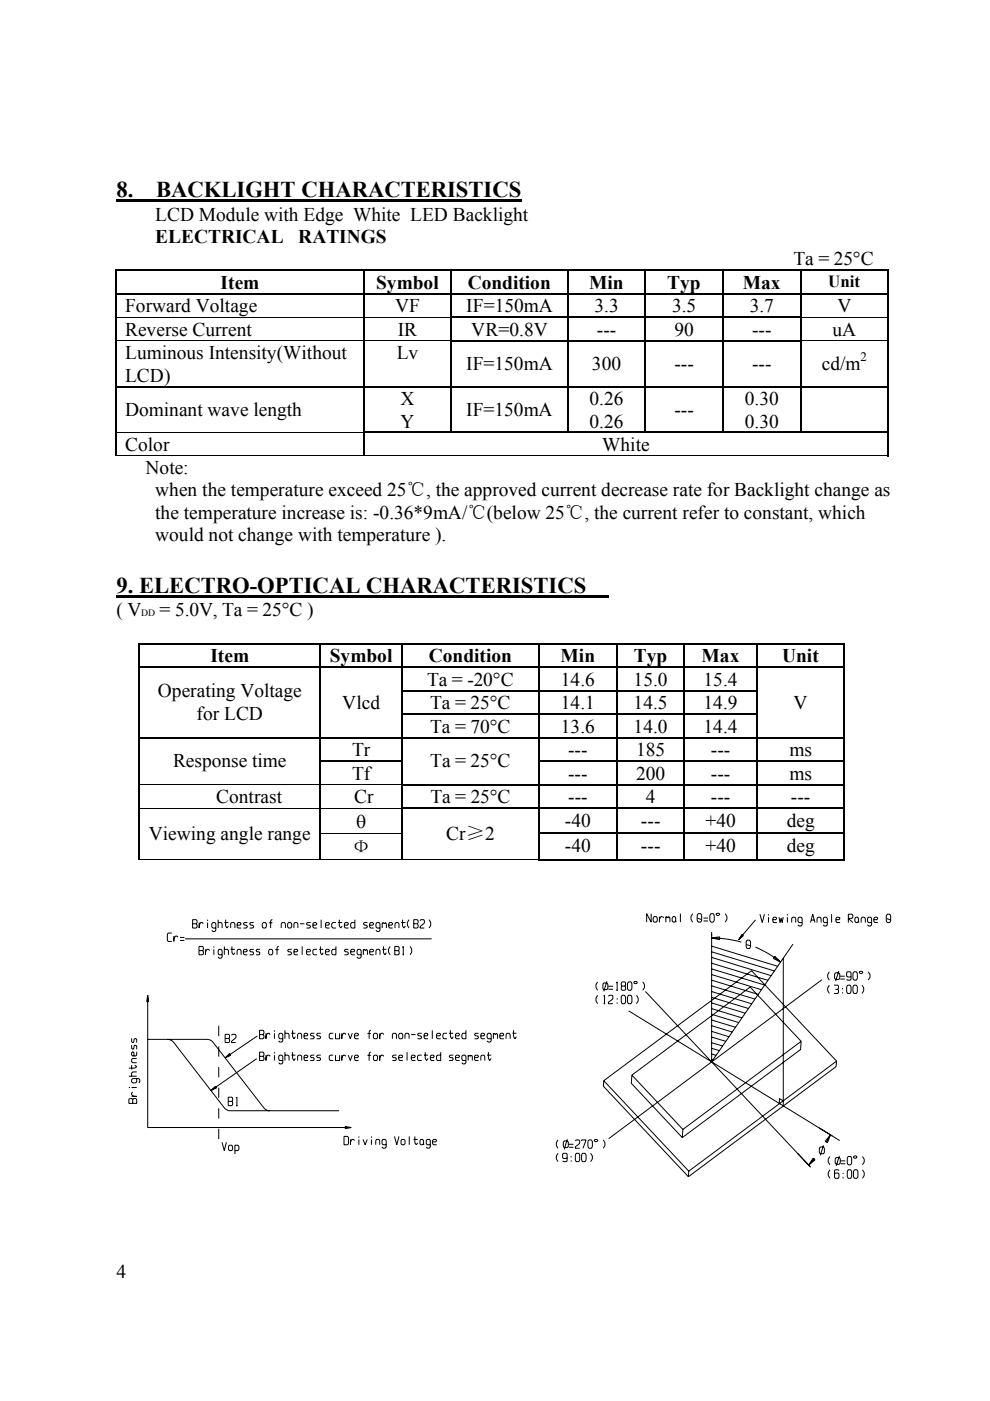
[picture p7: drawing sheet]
<svg xmlns="http://www.w3.org/2000/svg" width="210mm" height="297mm" viewBox="0 0 210 297" stroke-linecap="round" stroke-linejoin="round" font-family="sans-serif">
<g fill="#000">
<path d="M24.6 57.2h.2v.2h-.2zM24.7 42.4h85.9v.4h-85.9zM77.1 57.2h.2v.2h-.2zM95.6 57.2h.2v.2h-.2zM120.3 57.2h.2v.2h-.2zM136.8 57.2h.2v.2h-.2zM153.2 57.2h.3v.2h-.3zM169.7 57.2h.2v.2h-.2zM188.2 57.2h.3v.2h-.3zM24.6 62.2h.2v.2h-.2zM24.6 67.2h.2v.2h-.2zM24.6 72.1h.2v.3h-.2z"/>
<path d="M77.1 62.2h.2v.2h-.2zM77.1 67.2h.2v.2h-.2zM77.1 72.1h.2v.3h-.2zM95.6 62.2h.2v.2h-.2zM95.6 67.2h.2v.2h-.2zM95.6 72.1h.2v.3h-.2zM120.3 62.2h.2v.2h-.2zM120.3 67.2h.2v.2h-.2zM120.3 72.1h.2v.3h-.2zM136.8 62.2h.2v.2h-.2zM136.8 67.2h.2v.2h-.2zM136.8 72.1h.2v.3h-.2z"/>
<path d="M153.2 62.2h.3v.2h-.3zM153.2 67.2h.3v.2h-.3zM153.2 72.1h.3v.3h-.3zM169.7 62.2h.2v.2h-.2zM169.7 67.2h.2v.2h-.2zM169.7 72.1h.2v.3h-.2zM188.2 62.2h.3v.2h-.3zM188.2 67.2h.3v.2h-.3zM188.2 72.1h.3v.3h-.3zM24.6 81.9h.2v.2h-.2zM24.6 91.6h.2v.2h-.2zM77.1 81.9h.2v.2h-.2z"/>
<path d="M77.1 91.6h.2v.2h-.2zM95.6 81.9h.2v.2h-.2zM120.3 81.9h.2v.2h-.2zM136.8 81.9h.2v.2h-.2zM153.2 81.9h.3v.2h-.3zM169.7 81.9h.2v.2h-.2zM188.2 81.9h.3v.2h-.3zM188.2 91.6h.3v.2h-.3zM24.7 126.2h104.5v.5h-104.5zM29.5 136.4h.2v.2h-.2zM67.8 136.4h.3v.2h-.3zM85.2 136.4h.2v.2h-.2z"/>
<path d="M114.1 136.4h.3v.2h-.3zM130.8 136.4h.2v.2h-.2zM145 136.4h.2v.2h-.2zM160.4 136.4h.3v.2h-.3zM179 136.4h.2v.2h-.2zM29.5 141.3h.2v.3h-.2zM29.5 146.3h.2v.3h-.2zM29.5 151.3h.2v.3h-.2zM29.5 156.3h.2v.3h-.2zM67.8 141.3h.3v.3h-.3zM67.8 146.3h.3v.3h-.3zM67.8 151.3h.3v.3h-.3z"/>
<path d="M67.8 156.3h.3v.3h-.3zM85.2 141.3h.2v.3h-.2zM85.2 146.3h.2v.3h-.2zM85.2 151.3h.2v.3h-.2zM85.2 156.3h.2v.3h-.2zM114.1 141.3h.3v.3h-.3zM114.1 146.3h.3v.3h-.3zM114.1 151.3h.3v.3h-.3zM114.1 156.3h.3v.3h-.3zM130.8 141.3h.2v.3h-.2zM130.8 146.3h.2v.3h-.2zM130.8 151.3h.2v.3h-.2z"/>
<path d="M130.8 156.3h.2v.3h-.2zM145 141.3h.2v.3h-.2zM145 146.3h.2v.3h-.2zM145 151.3h.2v.3h-.2zM145 156.3h.2v.3h-.2zM160.4 141.3h.3v.3h-.3zM160.4 146.3h.3v.3h-.3zM160.4 151.3h.3v.3h-.3zM160.4 156.3h.3v.3h-.3zM179 141.3h.2v.3h-.2zM179 146.3h.2v.3h-.2zM179 151.3h.2v.3h-.2z"/>
<path d="M179 156.3h.2v.3h-.2zM29.5 161.3h.2v.2h-.2zM29.5 166.3h.2v.2h-.2zM29.5 171.3h.2v.2h-.2zM29.5 176.6h.2v.2h-.2zM67.8 161.3h.3v.2h-.3zM67.8 166.3h.3v.2h-.3zM67.8 171.3h.3v.2h-.3zM67.8 176.6h.3v.2h-.3zM85.2 161.3h.2v.2h-.2zM85.2 166.3h.2v.2h-.2zM85.2 171.3h.2v.2h-.2z"/>
<path d="M85.2 176.6h.2v.2h-.2zM114.1 161.3h.3v.2h-.3zM114.1 166.3h.3v.2h-.3zM114.1 171.3h.3v.2h-.3zM114.1 176.6h.3v.2h-.3zM130.8 161.3h.2v.2h-.2zM130.8 166.3h.2v.2h-.2zM130.8 171.3h.2v.2h-.2zM130.8 176.6h.2v.2h-.2zM145 161.3h.2v.2h-.2zM145 166.3h.2v.2h-.2zM145 171.3h.2v.2h-.2z"/>
<path d="M145 176.6h.2v.2h-.2zM160.4 161.3h.3v.2h-.3zM160.4 166.3h.3v.2h-.3zM160.4 171.3h.3v.2h-.3zM160.4 176.6h.3v.2h-.3zM179 161.3h.2v.2h-.2zM179 166.3h.2v.2h-.2zM179 171.3h.2v.2h-.2zM179 176.6h.2v.2h-.2zM179 182.2h.2v.2h-.2z"/>
</g>
<g fill="none" stroke="#000" stroke-width=".25">
<path d="M24.6 57.3h52.5M24.7 57.4v4.8M77.2 57.4v4.8M77.3 57.3h18.3M95.7 57.4v4.8M95.8 57.3h24.5M120.4 57.4v4.8M120.5 57.3h16.3M136.9 57.4v4.8M137 57.3h16.2M153.4 57.4v4.8M153.5 57.3h16.2"/>
<path d="M169.8 57.4v4.8M169.9 57.3h18.3M24.7 62.4v4.8M24.7 67.4v4.7M24.7 72.4v9.5M77.2 62.4v4.8M77.2 67.4v4.7M77.2 72.4v9.5M95.7 62.4v4.8M95.7 67.4v4.7M95.7 72.4v9.5M95.8 67.3h24.5"/>
<path d="M95.8 72.3h24.5M120.4 62.4v4.8M120.4 67.4v4.7M120.4 72.4v9.5M120.5 67.3h16.3M120.5 72.3h16.3M136.9 62.4v4.8M136.9 67.4v4.7M136.9 72.4v9.5M137 67.3h16.2M137 72.3h16.2M153.4 62.4v4.8"/>
<path d="M153.4 67.4v4.7M153.4 72.4v9.5M153.5 67.3h16.2M153.5 72.3h16.2M169.8 62.4v4.8M169.8 67.4v4.7M169.8 72.4v9.5M24.7 82.1v9.5M24.7 91.8v4.8M24.8 82h52.3M77.2 82.1v9.5M77.2 91.8v4.8"/>
<path d="M77.3 82h18.3M77.3 91.7h110.9M95.7 82.1v9.5M95.8 82h24.5M120.4 82.1v9.5M120.5 82h16.3M136.9 82.1v9.5M137 82h16.2M153.4 82.1v9.5M153.5 82h16.2M169.8 82.1v9.5M169.9 82h18.3"/>
<path d="M67.9 136.6v4.7M85.3 136.6v4.7M130.9 136.6v4.7M145.1 136.6v4.7M179.1 136.6v4.7M29.7 141.5h38.1M29.7 156.4h38.1M67.9 141.6v4.7M67.9 146.6v4.7M67.9 151.6v4.7M67.9 156.6v4.7M68.1 141.5h17.1"/>
<path d="M68.1 156.4h17.1M85.3 141.6v4.7M85.3 146.6v4.7M85.3 151.6v4.7M85.3 156.6v4.7M85.4 141.5h28.7M85.4 146.4h28.7M85.4 156.4h28.7M114.4 141.5h16.4M114.4 146.4h16.4M114.4 156.4h16.4M130.9 141.6v4.7"/>
<path d="M130.9 146.6v4.7M130.9 151.6v4.7M130.9 156.6v4.7M131 141.5h14M131 146.4h14M131 156.4h14M145.1 141.6v4.7M145.1 146.6v4.7M145.1 151.6v4.7M145.1 156.6v4.7M145.2 141.5h15.2M145.2 146.4h15.2"/>
<path d="M145.2 156.4h15.2M160.7 141.5h18.3M160.7 156.4h18.3M179.1 141.6v4.7M179.1 146.6v4.7M179.1 151.6v4.7M179.1 156.6v4.7M67.9 161.5v4.8M67.9 166.5v4.8M67.9 171.5v5.1M67.9 176.8v5.4M68.1 161.4h17.1"/>
<path d="M85.3 161.5v4.8M85.3 166.5v4.8M85.3 171.5v5.1M85.3 176.8v5.4M85.4 171.4h28.7M114.4 161.4h16.4M114.4 171.4h16.4M114.4 176.7h16.4M130.9 161.5v4.8M130.9 166.5v4.8M130.9 171.5v5.1M130.9 176.8v5.6"/>
<path d="M131 161.4h14M131 171.4h14M131 176.7h14M145.1 161.5v4.8M145.1 166.5v4.8M145.1 171.5v5.1M145.1 176.8v5.6M145.2 161.4h15.2M145.2 171.4h15.2M145.2 176.7h15.2M160.7 161.4h18.3M160.7 171.4h18.3"/>
<path d="M160.7 176.7h18.3M179.1 161.5v4.8M179.1 166.5v4.8M179.1 171.5v5.1M179.1 176.8v5.6M114.1 182.3h16.7M131 182.3h14M145.2 182.3h15.2M160.7 182.3h18.3"/>
</g>
<g fill="none" stroke="#000" stroke-width=".23">
<path d="M188.4 57.4v4.8M24.8 62.3h52.3M77.3 62.3h18.3M95.8 62.3h24.5M120.5 62.3h16.3M137 62.3h16.2M153.5 62.3h16.2M169.9 62.3h18.3M188.4 62.4v4.8M188.4 67.4v4.7M188.4 72.4v9.5M188.4 82.1v9.5"/>
<path d="M188.4 91.8v5M29.5 136.5h38.3M29.6 136.6v4.7M68.1 136.5h17.1M85.4 136.5h28.7M114.2 136.6v4.7M114.4 136.5h16.4M131 136.5h14M145.2 136.5h15.2M160.6 136.6v4.7M160.7 136.5h18.3M29.6 141.6v4.7"/>
<path d="M29.6 146.6v4.7M29.6 151.6v4.7M29.6 156.6v4.7M85.4 151.4h28.7M114.2 141.6v4.7M114.2 146.6v4.7M114.2 151.6v4.7M114.2 156.6v4.7M114.4 151.4h16.4M131 151.4h14M145.2 151.4h15.2M160.6 141.6v4.7"/>
<path d="M160.6 146.6v4.7M160.6 151.6v4.7M160.6 156.6v4.7M29.6 161.5v4.8M29.6 166.5v4.8M29.6 171.5v5.1M29.6 176.8v5.4M85.4 166.4h28.7M114.2 161.5v4.8M114.2 166.5v4.8M114.2 171.5v5.1M114.2 176.8v5.6"/>
<path d="M114.4 166.4h16.4M131 166.4h14M145.2 166.4h15.2M160.6 161.5v4.8M160.6 166.5v4.8M160.6 171.5v5.1M160.6 176.8v5.6M160.7 166.4h18.3"/>
</g>
<g fill="none" stroke="#000" stroke-width=".21">
<path d="M24.8 67.2h52.3M24.8 72.2h52.3M77.3 67.2h18.3M77.3 72.2h18.3M169.9 67.2h18.3M169.9 72.2h18.3M24.6 96.7h163.6M24.8 91.7h52.3M29.7 166.3h38.1M29.7 171.3h38.1M68.1 166.3h17.1M68.1 171.3h17.1"/>
<path d="M68.1 176.6h17.1M29.5 182.2h84.6"/>
</g>
<path d="M24.7 187.4h166.8v63.8h-166.8z" fill="#fff"/>
<path d="M24.7 187.4h166.9" fill="none" stroke="#fff" stroke-width=".21"/>
<g fill="none" stroke="#000" stroke-width=".21">
<path d="M36.4 197.8h-.7l-.2 .2v1.4l.2 .2h.7M36.9 198.5v1.1M37.7 198.7l-.2-.2h-.3l-.3 .5M38.2 198.8h.9M38.2 199.4h.9M39.2 199.1h52.3M40.9 195h.7l.2 .2v.4l-.2 .3 .2 .7-.2 .2h-.7zM40.9 195.9h.7M42.2 195.6v1.2M43.1 195.9l-.2-.3h-.4l-.3 .6M44 195v.2M44 195.6v1.2"/>
<path d="M45.8 196.8h-.7l-.2-.3v-.6l.2-.3h.5a2.3 2.3 0 0 1 0 1.9h-.5l-.2-.3M46.3 195.6h.6l.2 .3v.9M46.3 195v1.8M47.6 195.6h.9M47.9 195v1.3l.3 .5 .3-.5M48.9 196.8v-.9l.2-.3h.5l.2 .3v.9M50.3 196.2h.6l.2-.3-.2-.3h-.4l-.2 .3v.6l.2 .3h.6M52.5 195.6h-.7l-.2 .3 .2 .3h.5l.2 .2-.2 .4h-.7M53.8 195.6h-.7l-.2 .3 .2 .3h.5l.2 .2-.2 .4h-.7M55.8 195.6h.5l.2 .3v.6l-.2 .3h-.5l-.2-.3v-.6zM57 195.6h.8M57.8 195l-.4 .2v1.6"/>
<path d="M59.6 196.8v-.9l.3-.3h.4l.2 .3v.9M61.2 195.6h.5l.2 .3v.6l-.2 .3h-.5l-.2-.3v-.6zM62.3 196.8v-.9l.2-.3h.5l.2 .3v.9M63.6 195.9h1M65.9 195.6h-.7l-.2 .3 .2 .3h.5l.2 .2-.2 .4h-.7M66.4 196.2h.6l.2-.3-.2-.3h-.5l-.1 .3v.6l.1 .3h.7M68.1 195v1.8M69 196.2h.7l.2-.3-.2-.3h-.5l-.2 .3v.6l.2 .3h.7M71.2 195.6h-.6l-.2 .3v.6l.2 .3h.6M71.7 195.6h.9M72 195v1.3l.3 .5 .3-.5M73 196.2h.7l.2-.3-.2-.3h-.5l-.2 .3v.6l.2 .3h.7"/>
<path d="M75.3 195v1.8h-.7l-.2-.3v-.6l.2-.3h.7M77.9 195.6h-.6l-.2 .3 .2 .3h.4l.2 .2-.2 .4h-.6M78.4 196.2h.7l.2-.3-.2-.3h-.5l-.2 .3v.6l.2 .3h.7M80.6 196.8h-.7l-.2-.3v-.6l.2-.3h.5a2.3 2.3 0 0 1 0 1.9h-.5l-.2-.3M81.1 195.6v1.2M81.1 195.9l.2-.3 .2 .3 .2-.3 .3 .3v.9M82.4 196.2h.7l.2-.3-.2-.3h-.5l-.2 .3v.6l.2 .3h.7M83.8 196.8v-.9l.2-.3h.4l.2 .3v.9M85.1 195.6h.9M85.4 195v1.3l.3 .5 .3-.5M86.8 195l-.4 .6v.6l.4 .6M87.8 195h.7l.2 .2v.4l-.2 .3 .2 .7-.2 .2h-.7z"/>
<path d="M87.8 195.9h.7M89.1 195.2l.2-.2h.6l.1 .2-.1 .7-.8 .5v.4h.9M91 195l.4 .6v.6l-.4 .6M138.1 193.7v1.8l-.9-1.8v1.8M138.7 194.3h.5l.2 .3v.6l-.2 .3h-.5l-.2-.3v-.6zM139.9 194.3v1.2M140.8 194.6l-.3-.3h-.3l-.3 .6M141.2 194.3v1.2M141.2 194.6l.2-.3 .2 .3 .3-.3 .2 .3v.9M142.8 194.3h.3l.2 .3v.6l-.2 .3h-.3l-.2-.3v-.6zM143.3 195.2l.1 .3M144.3 193.7v1.8"/>
<path d="M146.9 193.7l-.3 .6v.6l.3 .6M147.9 194.7l.9 .3M148.1 193.7h.5l.2 .4v1.1l-.2 .3h-.5l-.2-.3v-1.1zM149.2 194.6h1M149.2 195.3h1M150.8 193.7h.5l.2 .4v1.1l-.2 .3h-.5l-.2-.3v-1.1zM150.9 198.9l3.2 .2 3.1 .6M150.9 197.6v27.5l17.3-24.9M150.9 198.9l1.7-.3v.6zM151.9 193.7h.1a.32 .32 0 0 1 .5-.1 .32 .32 0 0 1 0 .5 .32 .32 0 0 1-.5-.1zM153.8 193.7l.4 .6v.6l-.4 .6M157.4 198.1l.3 .3-1 .8z"/>
<path d="M158.5 199.3h.5l.2 .4v1l-.2 .4h-.5l-.2-.4v-1zM160.3 195l-3.6 4.2M161.2 193.8l.5 1.8 .4-1.8M163 193.8v.3M163 194.5v1.1M163.9 195h.7l.2-.3-.2-.2h-.5l-.2 .2v.6l.2 .3h.7M165.2 194.5l.3 1.1 .2-.9 .2 .9 .2-1.1M167 193.8v.3M167 194.5v1.1M167.9 195.6v-.9l.2-.2h.5l.2 .2v.9M170.1 195.6h-.6l-.3-.3v-.6l.3-.2h.4a2.12 2.12 0 0 1 0 1.8h-.4l-.3-.2M171.9 195.6l.5-1.8 .4 1.8"/>
<path d="M172 195.1h.7M173.3 195.6v-.9l.2-.2h.4l.3 .2v.9M175.5 195.6h-.7l-.2-.3v-.6l.2-.2h.5a2.33 2.33 0 0 1 0 1.8h-.5l-.2-.2M176.4 193.8v1.8M177.3 195h.7l.2-.3-.2-.2h-.5l-.2 .2v.6l.2 .3h.7M179.9 195.6v-1.8h.8l.2 .2v.5l-.2 .2h-.8l1 .9M181.5 194.5h.4l.2 .2v.6l-.2 .3h-.4l-.2-.3v-.6zM182.1 195.3l.1 .3M182.6 195.6v-.9l.3-.2h.4l.2 .2v.9M184.9 195.6h-.7l-.2-.3v-.6l.2-.2h.5a2.12 2.12 0 0 1 0 1.8h-.5l-.2-.2M185.3 195h.7l.2-.3-.2-.2h-.5l-.2 .2v.6l.2 .3h.7M188 194.8l.9 .3"/>
<path d="M188.2 193.8h.5l.2 .4v1.1l-.2 .3h-.5l-.2-.3v-1.1zM31.3 211v28.1h43.2M31.3 211l.2 1.4h-.4zM42.2 201.5h.8M42.2 200.7h.8l.1 .2-.1 .6 .1 .7-.1 .2h-.8zM43.6 201.3v1.1M44.4 201.5l-.1-.2h-.4l-.3 .6M45.4 200.7v.2M45.4 201.3v1.1M46.4 217.5v2.2M47.1 202.4h-.7l-.1-.2v-.7l.1-.2h.5a2.3 2.3 0 0 1 0 1.9h-.5l-.1-.3M47.6 201.3h.7l.2 .2v.9"/>
<path d="M47.6 200.7v1.7M47.8 219.3h.7l.2 .2-.2 .7 .2 .6-.2 .2h-.7zM48.9 201.3h.9M49.1 219.5l.2-.2h.6l.2 .2v.4l-1 .8v.3h.9M49.2 200.7v1.3l.3 .4 .3-.4M50.3 202.4v-.9l.2-.2h.4l.2 .2v.9M51.6 201.8h.7l.2-.3-.2-.2h-.5l-.2 .2v.7l.2 .2h.7M53.8 201.3h-.7l-.2 .2 .2 .3h.5l.2 .3-.2 .3h-.7M54.6 219.6l-6.8 4.7M55.1 219.4h.7M55.1 218.4h.7l.2 .3-.2 .7 .2 .6-.2 .2h-.7zM55.2 201.3h-.7l-.2 .2 .2 .3h.5l.2 .3-.2 .3h-.7"/>
<path d="M56.4 219.1v1.1M57.2 201.3h.4l.2 .2v.7l-.2 .2h-.4l-.2-.2v-.7zM57.3 219.4l-.2-.3h-.4l-.3 .6M58.2 218.4v.3M58.2 219.1v1.1M58.4 201.3h.7M59.1 200.7l-.3 .2v1.5M60.4 219.1h.7l.2 .3v.8M60.4 218.4v1.8M61.8 219.1h.9M61.9 201.3h-.7l-.2 .2 .2 .3h.5l.2 .3-.2 .3h-.7M62.1 218.4v1.4l.3 .4 .3-.4"/>
<path d="M62.3 201.8h.7l.2-.3-.2-.2h-.5l-.2 .2v.7l.2 .2h.7M64.1 200.7v1.7M64.5 219.6h.6l.2-.2-.2-.3h-.4l-.2 .3v.6l.2 .2h.6M65 201.8h.7l.2-.3-.2-.2h-.5l-.2 .2v.7l.2 .2h.7M66.7 219.1h-.7l-.2 .3 .2 .2h.5l.2 .3-.2 .3h-.7M67.2 201.3h-.7l-.1 .2v.7l.1 .2h.7M67.7 201.3h.9M68 200.7v1.3l.3 .4 .3-.4M68 219.1h-.6l-.3 .3 .3 .2h.4l.2 .3-.2 .3h-.7M69 201.8h.7l.2-.3-.2-.2h-.5l-.2 .2v.7l.2 .2h.7M70.7 219.1h-.7l-.2 .3v.6l.2 .2h.7M71.2 219.1v1.1h.8v-1.1"/>
<path d="M71.2 200.7v1.7h-.6l-.2-.2v-.7l.2-.2h.6M72.5 219.1v1.1M73.4 219.4l-.2-.3h-.4l-.3 .6M73.9 219.1l.4 1.1 .4-1.1M73.9 201.3h-.7l-.2 .2 .2 .3h.5l.2 .3-.2 .3h-.7M74.4 201.8h.7l.2-.3-.2-.2h-.5l-.2 .2v.7l.2 .2h.7M75.2 219.6h.6l.3-.2-.3-.3h-.4l-.2 .3v.6l.2 .2h.7M76.6 202.4h-.7l-.2-.2v-.7l.2-.2h.5a2.1 2.1 0 0 1 0 1.9h-.5l-.2-.3M77.1 201.3v1.1M77.1 201.5l.2-.2 .2 .2 .2-.2 .2 .2v.9M77.9 219.1h.8M78.4 201.8h.7l.2-.3-.2-.2h-.5l-.2 .2v.7l.2 .2h.7"/>
<path d="M78.7 218.4l-.4 .3v1.5M79.4 219.1h.5l.2 .3v.6l-.2 .2h-.5l-.2-.2v-.6zM79.7 202.4v-.9l.2-.2h.5l.2 .2v.9M80.5 219.1v1.1M81.1 201.3h.9M81.3 200.7v1.3l.4 .4 .3-.4M81.4 219.4l-.2-.3h-.4l-.3 .6M82.8 200.7l-.4 .5v.7l.4 .5M83.7 201.5h.8M83.7 200.7h.8l.2 .2v.4l-.2 .2 .2 .3v.4l-.2 .2h-.8zM84.8 219.1h.4l.2 .3v.6l-.2 .2h-.4l-.2-.2v-.6zM85.4 202.4h.3"/>
<path d="M85.4 200.9l.1-.2v1.7M87 200.7l.3 .5v.7l-.3 .5M87.2 219.4h.9M89.5 219.1h-.7l-.2 .3 .2 .2h.4l.3 .3-.3 .3h-.6M89.9 219.6h.7l.2-.2-.2-.3h-.5l-.2 .3v.6l.2 .2h.7M91.7 218.4v1.8M92.6 219.6h.7l.2-.2-.2-.3h-.5l-.2 .3v.6l.2 .2h.7M94.8 219.1h-.7l-.2 .3v.6l.2 .2h.7M95.3 219.1h.8M95.5 218.4v1.4l.3 .4 .3-.4M96.6 219.6h.7l.2-.2-.2-.3h-.5l-.2 .3v.6l.2 .2h.7M98.8 218.4v1.8h-.7l-.1-.2v-.6l.1-.3h.7"/>
<path d="M101.5 219.1h-.7l-.2 .3 .2 .2h.5l.2 .3-.2 .3h-.7M102 219.6h.6l.2-.2-.2-.3h-.4l-.2 .3v.6l.2 .2h.6M104.6 219.1v1.1M104.6 219.4l.3-.3 .2 .3 .2-.3 .2 .3v.8M106 219.6h.7l.2-.2-.2-.3h-.5l-.2 .3v.6l.2 .2h.7M108.7 219.1h.8M108.9 218.4v1.4l.3 .4 .3-.4M126.8 208.2l-.4 .5v.7l.4 .6M126.8 211l-.4 .6v.6l.4 .6M128 212.8h.4M128 211.2l.2-.2v1.8M128.1 208.4h.6l.2 .3v.9l-.2 .2h-.6l-.2-.2v-.9z"/>
<path d="M128.7 208l-.6 2.2M129.1 209.1h.9M129.1 209.7h.9M129.1 211.2l.1-.2h.7l.1 .2-.1 .7-.8 .6v.3h.9M130.7 210h.3M130.7 208.4l.2-.2v1.8M130.9 211.6v.3M130.9 212.5v.3M131.9 209.1l-.1 .2v.4l.1 .3h.6l.2-.3v-.4l-.2-.2M131.9 209.1l-.1-.2v-.5l.1-.2h.6l.2 .2v.5l-.2 .2M131.9 209.1h.6M132 211h.5l.2 .4v1l-.2 .4h-.5l-.2-.4v-1z"/>
<path d="M133.3 208.2h.5l.2 .3v1.1l-.2 .4h-.5l-.2-.4v-1.1zM133.3 211h.5l.2 .4v1l-.2 .4h-.5l-.2-.4v-1zM133.3 214.3l44.8 27.5M134.5 208.2l.1-.1a.33 .33 0 0 1 .5 0 .33 .33 0 0 1 0 .5 .33 .33 0 0 1-.5-.1zM135 211l.4 .6v.6l-.4 .6M135.1 208.2h.1M136.3 208.2l.4 .5v.7l-.4 .6M136.9 210.2l35 37.3M150.9 219.9l3.1 .9M150.9 218.7l3.7 1.1M150.9 217.5l4.4 1.3M150.9 216.3l5.1 1.5"/>
<path d="M150.9 215.1l5.8 1.7M150.9 213.8l6.5 2M150.9 212.6l7.2 2.2M150.9 211.5l7.9 2.3M150.9 210.2l8.5 2.6M150.9 209l9.2 2.8M150.9 207.8l9.9 3M150.9 206.6l10.6 3.2M150.9 205.4l11.3 3.5M150.9 204.2l12 3.7M150.9 203l12.7 3.9M150.9 201.8l13.4 4.1"/>
<path d="M150.9 200.6l14.1 4.3M158.3 200.3l.9 .2M160.2 200.8l2.8 1.4 2.6 1.8M164.3 202.7l1.3 1.3-1.6-.8zM166.1 203.2v31.3M174.3 207.7l-45.2 33.7M175.9 206l-.3 .6v.6l.3 .6M175.9 208.9l-.3 .5v.7l.3 .5M176.9 208.9h.8l.1 .2-.1 .7M177.2 209.8h.5M177.2 206.2h.7l.2 .3v.9l-.2 .3h-.7l-.2-.3v-.9zM177.7 209.8l.1 .2v.4l-.1 .2h-.8"/>
<path d="M177.9 205.9l-.7 2.1M178.2 207h1M178.2 207.6h1M178.7 209.5v.3M178.7 210.4v.2M179.8 208.9h.5l.2 .3v1.1l-.2 .3h-.5l-.2-.3v-1.1zM180.5 207l-.1 .1h-.7l-.1-.1v-.8l.1-.2h.7l.1 .2v1.4l-.1 .2h-.7l-.1-.2M181.1 206h.6l.1 .4v1.1l-.1 .3h-.6l-.2-.3v-1.1zM181.1 208.9h.6l.1 .3v1.1l-.1 .3h-.6l-.2-.3v-1.1zM182.3 206h.1a.32 .32 0 0 1 .5-.1 .32 .32 0 0 1 0 .5 .32 .32 0 0 1-.5-.1zM182.8 208.9l.4 .5v.7l-.4 .5M184.1 206l.4 .6v.6l-.4 .6"/>
<path d="M27.3 233.1l.2-.2h.5l.2 .2 .2-.2h.4l.2 .2v.8h-1.7zM27.3 230.6h.3M27.3 228.2h1.7M27.9 220.2v.7l.3 .2 .2-.2v-.5l.3-.2 .3 .2v.7M27.9 221.6v.7l.3 .2 .2-.2v-.5l.3-.2 .3 .2v.7M27.9 232.5h1.1M27.9 225.8v1M27.9 230.6h1.1M28.2 233.1v.8M28.2 231.5l-.3 .2v.4l.5 .4M28.6 225.8l.4 .4-.4 .3h-1.3M29 228.7v.7l-.3 .2h-.5l-.3-.2v-.5a1.79 1.79 0 0 1 1.8 0v.5l-.3 .2"/>
<path d="M29 223v.7l-.3 .2h-.5l-.3-.2v-.5l.3-.2 .2 .2v.7M29 224.4h-.8l-.3 .2v.5l.3 .2h.8M29 227.3h-.8l-.3 .2v.7M31.3 220.4h12.6l.7 .1 .6 .5 10.7 13.9 .6 .4 .7 .2M35.6 220.4l.6 .1 .6 .4 10.8 14 .8 .5 23.5 .1M44.7 231.2l1-.9 .2 .4zM46.4 221.9v2.1M46.4 226.2v2.2M46.4 230.6v2.2M46.4 234.9v2.3M46.4 239.3v2.2M47.8 220.2h.7"/>
<path d="M47.8 224.3l.9-.9 .2 .4zM48.4 232.6h.8l.1 .2-.1 .7 .1 .7-.1 .2h-.8zM48.4 233.5h.8M50.1 234.4h.3M50.1 232.8l.1-.2v1.8M54.5 224.5l-9.8 6.7M55.1 223.1h.7l.2 .2v.5l-.2 .2 .2 .2v.4l-.2 .3h-.7zM55.1 224h.7M56.4 223.7v1.2M57.3 224l-.2-.3h-.4l-.3 .6M58.2 223.1v.3M58.2 223.7v1.2"/>
<path d="M60 220.2h-.7l-.2-.2v-.6l.2-.3h.5a2.04 2.04 0 0 1 0 1.8h-.5l-.2-.2M60 224.9h-.7l-.2-.3v-.6l.2-.3h.5a2.06 2.06 0 0 1 0 1.9h-.5l-.2-.3M60.4 223.1v1.8M60.4 223.7h.7l.2 .3v.9M61.8 223.7h.9M62.1 223.1v1.3l.3 .5 .3-.5M63.1 220.2v-.8l.2-.3h.5l.2 .3v.8M63.1 224.9v-.9l.2-.3h.5l.2 .3v.9M64.5 224.2h.6l.2-.2-.2-.3h-.4l-.2 .3v.6l.2 .3h.6M66.7 223.7h-.7l-.2 .3 .2 .2h.5l.2 .3-.2 .4h-.7M68 223.7h-.6l-.3 .3 .3 .2h.4l.2 .3-.2 .4h-.7M70.7 223.7h-.7l-.2 .3v.6l.2 .3h.7"/>
<path d="M71.2 223.7v1.2h.8v-1.2M72.5 223.7v1.2M73.2 238.8l1.3 .3-1.3 .2zM73.4 224l-.2-.3h-.4l-.3 .6M73.9 223.7l.4 1.2 .4-1.2M75.2 224.2h.6l.3-.2-.3-.3h-.4l-.2 .3v.6l.2 .3h.7M77.9 223.8h.8M78.7 223.1l-.4 .3v1.5M79.4 223.7h.5l.2 .3v.6l-.2 .3h-.5l-.2-.3v-.6zM80.5 223.7v1.2M81.4 224l-.2-.3h-.4l-.3 .6M83.2 220.2v-.8l.2-.3h.5l.2 .3v.8"/>
<path d="M84.1 223.7h-.7l-.2 .3 .2 .2h.5l.2 .3-.2 .4h-.7M84.6 224.2h.6l.2-.2-.2-.3h-.4l-.2 .3v.6l.2 .3h.6M85.9 220.2v-.8l.2-.3h.5l.2 .3v.8M86.3 223.1v1.8M87.2 224.2h.7l.2-.2-.2-.3h-.5l-.2 .3v.6l.2 .3h.7M89.5 223.7h-.7l-.2 .3v.6l.2 .3h.7M89.9 223.7h.9M90.2 223.1v1.3l.3 .5 .3-.5M91.3 224.2h.6l.2-.2-.2-.3h-.4l-.2 .3v.6l.2 .3h.6M93.5 223.1v1.8h-.7l-.2-.3v-.6l.2-.3h.7M96.1 223.7h-.6l-.2 .3 .2 .2h.4l.2 .3-.2 .4h-.6M96.6 224.2h.7l.2-.2-.2-.3h-.5l-.2 .3v.6l.2 .3h.7"/>
<path d="M98.8 224.9h-.7l-.1-.3v-.6l.1-.3h.5a2.06 2.06 0 0 1 0 1.9h-.5l-.1-.3M99.3 223.7v1.2M99.3 224l.2-.3 .2 .3 .2-.3 .3 .3v.9M100.6 224.2h.7l.2-.2-.2-.3h-.5l-.2 .3v.6l.2 .3h.7M102 224.9v-.9l.2-.3h.4l.2 .3v.9M103.3 223.7h.9M103.6 223.1v1.3l.3 .5 .3-.5M104.2 220.2h-.7l-.2-.2v-.6l.2-.3h.5a2.04 2.04 0 0 1 0 1.8h-.5l-.2-.2M107.3 220.2v-.8l.2-.3h.5l.2 .3v.8M128.1 229.1l18 19.2M128.1 229.1l-.1 1.2 18 19.2M134 227.9l10.8 11.6"/>
<path d="M134 227.9l-.1 1.8 10.8 11.5M144.8 239.5l-.1 1.7M150.9 224.7h.3M150.9 223.5l1 .3M150.9 222.3l1.7 .5M150.9 221.1l2.4 .7M166.1 233.4l-.8-.5v1.1M169.9 220.8l-10.8-11.5-25.1 18.6M169.9 220.8l-25.1 18.7M169.9 220.8l-.1 1.7-25.1 18.7M177.4 225l-31.3 23.3M177.4 225l-18-19.2-31.3 23.3"/>
<path d="M177.4 225l-.1 1.1-31.3 23.4M47.1 242.2l.5 1.7 .4-1.7M48.7 242.8h.4l.2 .3v.6l-.2 .2h-.4l-.2-.2v-.6zM49.8 243.9h.7l.2-.2v-.6l-.2-.3h-.7v1.9M73 240.9h.7l.2 .3v1.3l-.2 .2h-.7zM74.3 241.6v1.1M75.2 241.8l-.2-.2h-.4l-.3 .5M76.1 240.9v.3M76.1 241.6v1.1M77 241.6l.4 1.1 .5-1.1M78.8 240.9v.3M78.8 241.6v1.1"/>
<path d="M79.7 242.7v-.9l.2-.2h.4l.2 .2v.9M81.9 242.7h-.7l-.2-.2v-.7l.2-.2h.5a2.06 2.06 0 0 1 0 1.8h-.5l-.2-.2M83.7 240.9l.5 1.8 .4-1.8M85.2 241.6h.5l.2 .2v.7l-.2 .2h-.5l-.2-.2v-.7zM86.8 240.9v1.8M87.7 241.6h.9M88 240.9v1.4l.3 .4 .3-.4M89.3 241.6h.3l.2 .2v.7l-.2 .2h-.3l-.2-.2v-.7zM89.8 242.5l.1 .2M91.3 242.7h-.7l-.2-.2v-.7l.2-.2h.5a2.26 2.26 0 0 1 0 1.8h-.5l-.2-.2M91.7 242.1h.7l.2-.3-.2-.2h-.5l-.2 .2v.7l.2 .2h.7M118.4 241.7l-.4 .6v.6l.4 .6"/>
<path d="M118.4 244.5l-.4 .6v.6l.4 .6M119.7 241.9h.6l.2 .3v.9l-.2 .2h-.6l-.2-.2v-.9zM120.3 245.4l-.2 .2h-.6l-.2-.2v-.7l.2-.2h.6l.2 .2v1.4l-.2 .2h-.6l-.2-.2M120.3 241.5l-.6 2.2M120.7 242.6h.9M120.7 243.2h.9M121.1 245.1v.3M121.1 246v.3M122 241.9l.2-.2h.6l.2 .2v.5l-1 .7v.4h.9M122.2 244.5h.6l.2 .4v1l-.2 .4h-.6l-.2-.4v-1zM123.4 241.9v-.2h.9l-.6 1.8M123.5 244.5h.6l.2 .4v1l-.2 .4h-.6l-.1-.4v-1z"/>
<path d="M124.9 241.7h.5l.2 .3v1.1l-.2 .4h-.5l-.2-.4v-1.1zM125.3 244.5l.3 .6v.6l-.3 .6M126.1 241.7l.4-.1a.27 .27 0 0 1 .3 .3 .27 .27 0 0 1-.5 .2l-.2-.2zM128 241.7l.3 .6v.6l-.3 .6M146.1 248.3l-.1 1.2M169.2 244.5l2.6 2.8M172.5 245.5l.4 .4-1.4 1.1zM172.7 245.6l-1.2 1.4M174 243.2h.6l.3 .3v.8l-.3 .3h-.6l-.2-.3v-.8zM174.6 242.8l-.6 2.2M176 245.2l-.3 .6v.6l.3 .6M176 248l-.3 .6v.6l.3 .6"/>
<path d="M176.1 240.6l-.8 1.5M176.1 240.6l-.6 1.7-.5-.3zM177.4 245.4h.6l.2 .3v.9l-.2 .2h-.6l-.3-.2v-.9zM177.9 248.2l-.1-.2h-.6a2.53 2.53 0 0 0 0 1.8h.6a1.06 1.06 0 0 0 0-1.1h-.6l-.2 .2M178 245.1l-.6 2.1M178.4 246.1h.9M178.4 246.7h.9M178.8 248.7v.2M178.8 249.5v.3M179.9 245.2h.5l.2 .3v1.1l-.2 .4h-.5l-.2-.4v-1.1zM179.9 248h.5l.2 .4v1.1l-.2 .3h-.5l-.2-.3v-1.1zM181.1 245.2l.2-.1a.29 .29 0 0 1 .5 .3 .29 .29 0 0 1-.5 .1l-.2-.1z"/>
<path d="M181.2 248h.6l.2 .4v1.1l-.2 .3h-.6l-.2-.3v-1.1zM182.9 245.2l.4 .6v.6l-.4 .6M182.9 248l.4 .6v.6l-.4 .6"/>
</g>
<g font-size="4.8">
<text x="24.7" y="41.8">8.　BACKLIGHT CHARACTERISTICS</text>
<text x="24.7" y="125.7">9. ELECTRO-OPTICAL CHARACTERISTICS</text>
</g>
<g font-size="4.1">
<text x="32.9" y="46.8">LCD Module with Edge White LED Backlight</text>
<text x="32.9" y="51.6">ELECTRICAL</text>
<text x="63.3" y="51.6">RATINGS</text>
<text x="168.3" y="56.2">Ta = 25°C</text>
<text x="46.8" y="61.3">Item</text>
<text x="79.8" y="61.3">Symbol</text>
<text x="99.2" y="61.3">Condition</text>
<text x="124.9" y="61.3">Min</text>
<text x="141.5" y="61.3">Typ</text>
<text x="157.5" y="61.3">Max</text>
<text x="26.5" y="66.2">Forward Voltage</text>
<text x="26.5" y="71.2">Reverse Current</text>
<text x="83.8" y="66.2">VF</text>
<text x="84.4" y="71.2">IR</text>
<text x="98.9" y="66.2">IF=150mA</text>
<text x="100" y="71.2">VR=0.8V</text>
<text x="126.1" y="66.2">3.3</text>
<text x="126.6" y="71.2">---</text>
<text x="142.6" y="66.2">3.5</text>
<text x="143.1" y="71.2">90</text>
<text x="159" y="66.2">3.7</text>
<text x="159.5" y="71.2">---</text>
<text x="176.6" y="71.2">uA</text>
<text x="177.6" y="66.2">V</text>
<text x="26.5" y="76.2">Luminous Intensity(Without</text>
<text x="84.2" y="76.2">Lv</text>
<text x="26.5" y="80.9">LCD)</text>
<text x="98.9" y="78.5">IF=150mA</text>
<text x="125.6" y="78.5">300</text>
<text x="143" y="78.5">---</text>
<text x="159.5" y="78.5">---</text>
<text x="174.3" y="78.5">cd/m</text>
<text x="26.5" y="88.3">Dominant wave length</text>
<text x="85" y="85.9">X</text>
<text x="98.9" y="88.3">IF=150mA</text>
<text x="125" y="85.9">0.26</text>
<text x="143" y="88.3">---</text>
<text x="158" y="85.9">0.30</text>
<text x="26.5" y="95.6">Color</text>
<text x="85" y="90.7">Y</text>
<text x="125" y="90.7">0.26</text>
<text x="127.7" y="95.6">White</text>
<text x="158" y="90.7">0.30</text>
<text x="30.9" y="100.5">Note:</text>
<text x="32.9" y="105.3">when the temperature exceed 25℃, the approved current decrease rate for Backlight change as</text>
<text x="32.9" y="110">the temperature increase is: -0.36*9mA/℃(below 25℃, the current refer to constant, which</text>
<text x="32.9" y="114.7">would not change with temperature ).</text>
<text x="24.7" y="130.7">( V</text>
<text x="33.8" y="130.7">= 5.0V, Ta = 25°C )</text>
<text x="44.6" y="140.4">Item</text>
<text x="70" y="140.4">Symbol</text>
<text x="91" y="140.4">Condition</text>
<text x="118.9" y="140.4">Min</text>
<text x="134.5" y="140.4">Typ</text>
<text x="148.8" y="140.4">Max</text>
<text x="165.9" y="140.4">Unit</text>
<text x="33.5" y="147.8">Operating Voltage</text>
<text x="90.6" y="145.4">Ta = -20°C</text>
<text x="119" y="145.4">14.6</text>
<text x="134.4" y="145.4">15.0</text>
<text x="149.2" y="145.4">15.4</text>
<text x="41.7" y="152.6">for LCD</text>
<text x="72.6" y="150.2">Vlcd</text>
<text x="91.3" y="155.3">Ta = 70°C</text>
<text x="91.3" y="150.4">Ta = 25°C</text>
<text x="119" y="155.3">13.6</text>
<text x="119" y="150.4">14.1</text>
<text x="134.4" y="155.3">14.0</text>
<text x="134.4" y="150.4">14.5</text>
<text x="149.2" y="155.3">14.4</text>
<text x="149.2" y="150.4">14.9</text>
<text x="168.3" y="150.2">V</text>
<text x="74.7" y="160.4">Tr</text>
<text x="120.5" y="160.4">---</text>
<text x="134.9" y="160.4">185</text>
<text x="150.8" y="160.4">---</text>
<text x="167.4" y="160.4">ms</text>
<text x="36.7" y="162.7">Response time</text>
<text x="74.7" y="165.3">Tf</text>
<text x="91.3" y="162.7">Ta = 25°C</text>
<text x="120.5" y="165.3">---</text>
<text x="134.9" y="165.3">200</text>
<text x="150.8" y="165.3">---</text>
<text x="167.4" y="165.3">ms</text>
<text x="45.8" y="170.3">Contrast</text>
<text x="75.1" y="170.3">Cr</text>
<text x="91.3" y="170.3">Ta = 25°C</text>
<text x="120.5" y="170.3">---</text>
<text x="137" y="170.3">4</text>
<text x="150.8" y="170.3">---</text>
<text x="167.8" y="170.3">---</text>
<text x="31.6" y="178.1">Viewing angle range</text>
<text x="75.5" y="175.6">θ</text>
<text x="94.6" y="178.2">Cr≥2</text>
<text x="119.8" y="175.3">-40</text>
<text x="135.9" y="175.3">---</text>
<text x="149.6" y="175.3">+40</text>
<text x="166.9" y="175.3">deg</text>
<text x="74.5" y="181">Ф</text>
<text x="119.8" y="180.6">-40</text>
<text x="135.9" y="180.6">---</text>
<text x="149.6" y="180.6">+40</text>
<text x="166.9" y="180.6">deg</text>
<text x="24.7" y="271">4</text>
</g>
<text font-size="3.6" x="175.7" y="60.8">Unit</text>
<text font-size="2.7" x="182.5" y="76.6">2</text>
<text font-size="2.1" x="30" y="130.7">DD</text>
</svg>
